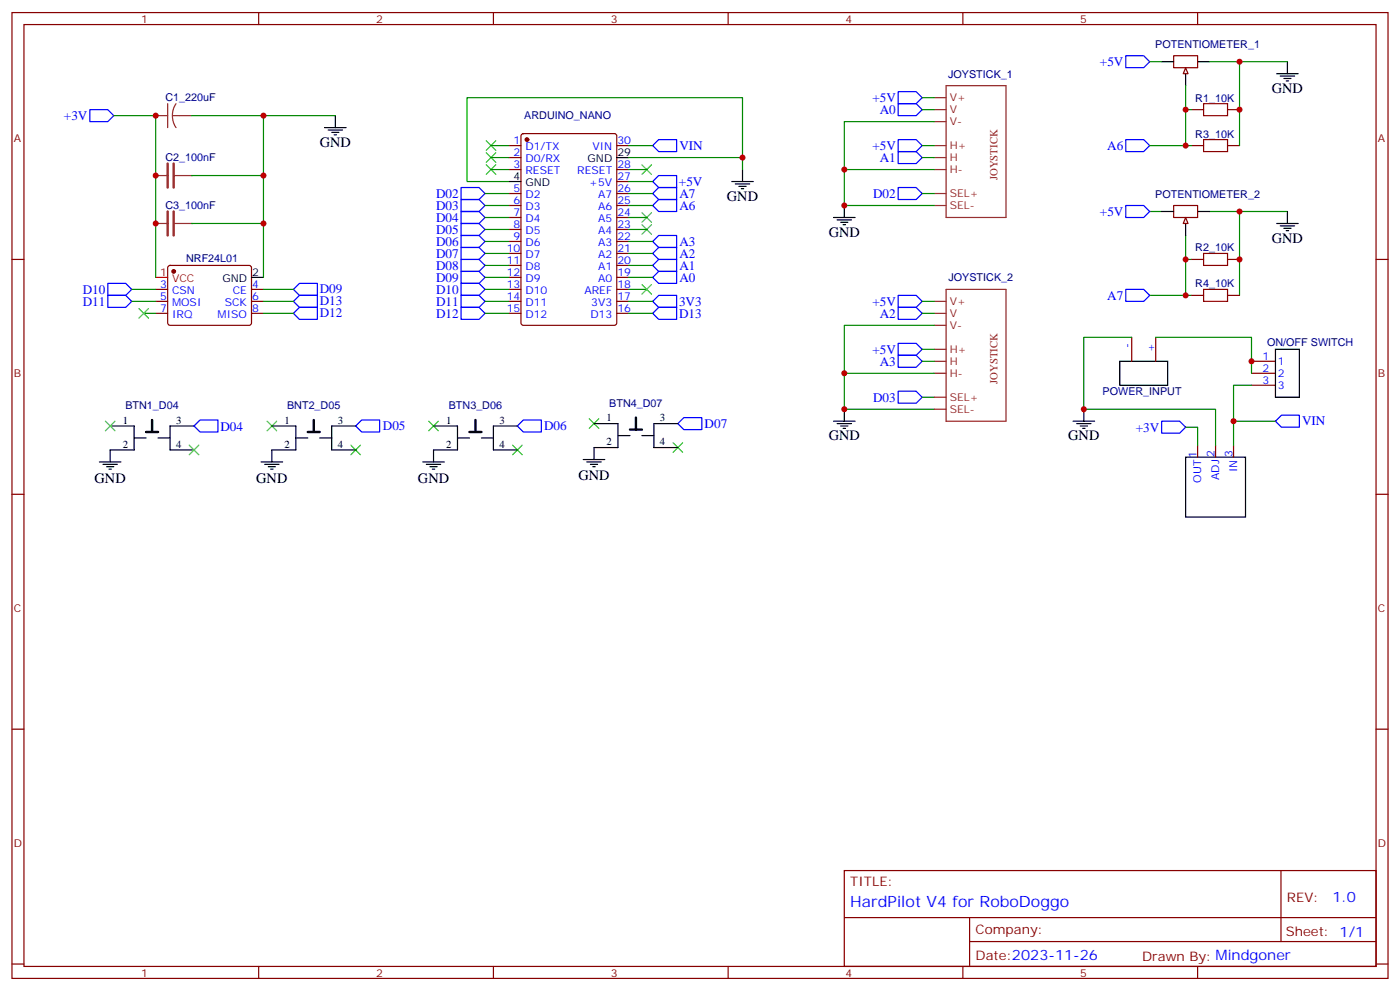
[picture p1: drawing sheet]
<svg xmlns="http://www.w3.org/2000/svg" width="412mm" height="292mm" viewBox="0 0 412 292" stroke-linecap="round" stroke-linejoin="round" font-family="sans-serif">
<g fill="none" stroke="#870000" stroke-width=".35">
<path d="M3.5 3.7h405.4v284.3h-405.4zM7.1 7.2h398.2v277.3h-398.2zM76.2 3.7v3.5M145.3 3.7v3.5M214.5 3.7v3.5M283.6 3.7v3.5M352.8 3.7v3.5M153.7 39.5l.5-.2h26.8l.6 .5 .1 55.3-.5 .6-27 .1-.7-.5v-55.3zM149.9 42.9h3.6M149.9 46.4h3.6M149.9 49.9h3.6M149.9 57h3.6"/>
<path d="M181.7 42.9h3.5M181.7 49.9h3.5M181.7 57h3.5M181.7 53.4h3.5M3.5 76.4h3.6M49.6 78.3l.5-.2h23.3l.5 .2 .2 .5-.1 16.5-.6 .5-23.6-.1-.4-.6v-16.3zM149.9 60.5h3.6M149.9 64h3.6M149.9 67.6h3.6M149.9 71.1h3.6M149.9 74.6h3.6M149.9 78.1h3.6"/>
<path d="M181.7 60.5h3.5M181.7 64h3.5M181.7 67.6h3.5M181.7 71.1h3.5M181.7 74.6h3.5M181.7 78.1h3.5M405.3 76.4h3.6M45.9 85.2h3.5M45.9 88.7h3.5M45.9 92.3h3.5M74.1 85.2h3.5M74.1 88.7h3.5"/>
<path d="M74.1 92.3h3.5M149.9 81.7h3.6M149.9 85.2h3.6M149.9 88.7h3.6M149.9 92.3h3.6M181.7 81.7h3.5M181.7 85.2h3.5M181.7 88.7h3.5M181.7 92.3h3.5M3.5 145.5h3.6M405.3 145.5h3.6M3.5 214.7h3.6"/>
<path d="M405.3 214.7h3.6M248.7 256.3h156.6v28.2h-156.6zM377.3 256.3v20.9M248.7 270.1h156.5M285.6 277.2h119.6M285.6 270.1v14.2M3.5 283.8h3.6M76.2 284.5v3.5M145.3 284.5v3.5M214.5 284.5v3.5M283.6 284.5v3.5M352.8 284.5v3.5"/>
<path d="M405.3 283.8h3.6"/>
</g>
<g fill="#870000" stroke="#870000" stroke-width=".35">
<circle cx="155.2" cy="41.1" r=".53"/>
<circle cx="51.2" cy="79.9" r=".53"/>
</g>
<g fill="none" stroke="#000" stroke-width=".35">
<path d="M149.9 53.4h3.6M181.7 46.4h3.5M215.5 53.4h6.4M216.6 54.2h4.2M217.7 54.9h2.1M218.4 55.6h.7M218.7 49.9v3.5M74.1 81.7h3.5M245.5 124h6.4M246.6 124.7h4.2M247.6 125.4h2.2M248.4 126.1h.7"/>
<path d="M248.7 120.5v3.5"/>
</g>
<path d="M45.9 81.7h3.5" fill="none" stroke="#f00" stroke-width=".35"/>
<g fill="none" stroke="#8c2424" stroke-width=".35">
<path d="M275.2 28.8h3.5M275.2 32.3h3.5M275.2 35.8h3.5M278.7 25.2h17.6v38.8h-17.6zM275.2 42.9h3.5M275.2 46.4h3.5M275.2 49.9h3.5M275.2 57h3.5M45.9 65.8h3.5M51.2 65.8h5.2M275.2 60.5h3.5M275.2 88.7h3.5"/>
<path d="M275.2 92.3h3.5M275.2 95.8h3.5M278.7 85.2h17.6v38.8h-17.6zM275.2 102.8h3.5M275.2 106.4h3.5M275.2 109.9h3.5M275.2 116.9h3.5M275.2 120.5h3.5"/>
</g>
<g fill="none" stroke="#00f" stroke-width=".35">
<path d="M264.6 27h5.3l1.7 1.8-1.7 1.7h-5.3zM264.6 30.5h5.3l1.7 1.8-1.7 1.7h-5.3zM135.8 55.2h5.3l1.8 1.8-1.8 1.7h-5.3zM135.8 58.7h5.3l1.8 1.8-1.8 1.8h-5.3zM192.3 42.9l1.7-1.8h5.3v3.5h-5.3zM192.3 57l1.7-1.8h5.3v3.5h-5.3zM192.3 53.4l1.7-1.7h5.3v3.5h-5.3zM264.6 41.1h5.3l1.7 1.8-1.7 1.7h-5.3zM264.6 44.6h5.3l1.7 1.8-1.7 1.8h-5.3zM264.6 55.2h5.3l1.7 1.8-1.7 1.7h-5.3zM135.8 62.3h5.3l1.8 1.7-1.8 1.8h-5.3zM135.8 65.8h5.3l1.8 1.8-1.8 1.7h-5.3z"/>
<path d="M135.8 69.3h5.3l1.8 1.8-1.8 1.7h-5.3zM135.8 72.8h5.3l1.8 1.8-1.8 1.8h-5.3zM135.8 76.4h5.3l1.8 1.7-1.8 1.8h-5.3zM135.8 79.9h5.3l1.8 1.8-1.8 1.7h-5.3zM192.3 78.1l1.7-1.7h5.3v3.5h-5.3zM192.3 74.6l1.7-1.8h5.3v3.6h-5.3zM192.3 71.1l1.7-1.8h5.3v3.5h-5.3zM192.3 60.5l1.7-1.8h5.3v3.6h-5.3zM135.8 83.4h5.3l1.8 1.8-1.8 1.8h-5.3zM135.8 87h5.3l1.8 1.7-1.8 1.8h-5.3zM135.8 90.5h5.3l1.8 1.8-1.8 1.7h-5.3zM192.3 92.3l1.7-1.8h5.3v3.5h-5.3z"/>
<path d="M192.3 88.7l1.7-1.7h5.3v3.5h-5.3zM192.3 81.7l1.7-1.8h5.3v3.5h-5.3zM264.6 87h5.3l1.7 1.7-1.7 1.8h-5.3zM264.6 90.5h5.3l1.7 1.8-1.7 1.7h-5.3zM264.6 101.1h5.3l1.7 1.7-1.7 1.8h-5.3zM264.6 104.6h5.3l1.7 1.8-1.7 1.7h-5.3zM264.6 115.2h5.3l1.7 1.7-1.7 1.8h-5.3z"/>
</g>
<g fill="none" stroke="#008700" stroke-width=".35">
<path d="M271.6 28.8h3.6M271.6 32.3h3.6M275.2 35.8h-26.5v24.7h26.5M142.9 57h7M144.6 42.9h5.3M144.6 49.9h5.3M144.6 46.4h5.3M185.2 46.4h33.5v3.5M185.2 57h7.1M185.2 42.9h7.1M185.2 53.4h7.1M185.2 49.9h5.3"/>
<path d="M218.7 46.4v-17.6h-81.1v24.6h12.3M248.7 49.9h26.5M271.6 57h3.6M271.6 42.9h3.6M271.6 46.4h3.6M142.9 60.5h7M142.9 64h7M142.9 67.6h7M142.9 71.1h7M142.9 74.6h7M142.9 78.1h7M185.2 60.5h7.1"/>
<path d="M185.2 64h5.3M185.2 67.6h5.3M185.2 71.1h7.1M185.2 74.6h7.1M185.2 78.1h7.1M142.9 81.7h7M142.9 85.2h7M142.9 88.7h7M142.9 92.3h7M185.2 81.7h7.1M185.2 85.2h5.3M185.2 88.7h7.1"/>
<path d="M185.2 92.3h7.1M271.6 88.7h3.6M271.6 92.3h3.6M275.2 95.8h-26.5v24.7h26.5M248.7 109.9h26.5M271.6 102.8h3.6M271.6 106.4h3.6M271.6 116.9h3.6"/>
</g>
<g fill="none" stroke="#3c3" stroke-width=".35">
<path d="M143.2 48.5l2.8 2.8M143.2 45l2.8 2.8M143.2 41.5l2.8 2.8M146 48.5l-2.8 2.8M146 45l-2.8 2.8M146 41.5l-2.8 2.8M189.1 48.5l2.8 2.8M191.9 48.5l-2.8 2.8M189.1 62.6l2.8 2.8M189.1 66.1l2.8 2.9M191.9 62.6l-2.8 2.8M191.9 66.1l-2.8 2.9"/>
<path d="M189.1 83.8l2.8 2.8M191.9 83.8l-2.8 2.8"/>
</g>
<path d="M49.4 62.3v7M51.2 62.3v7" fill="none" stroke="#8c2424" stroke-width=".71"/>
<g fill="#8c2424">
<circle cx="45.9" cy="65.8" r=".18"/>
<circle cx="56.4" cy="65.8" r=".18"/>
</g>
<path d="M45.9 51.7h3.5M51.2 51.7h5.2" fill="none" stroke="#8c2424" stroke-width=".35"/>
<path d="M49.4 48.2v7M51.2 48.2v7" fill="none" stroke="#8c2424" stroke-width=".71"/>
<g fill="#8c2424">
<circle cx="45.9" cy="51.7" r=".18"/>
<circle cx="56.4" cy="51.7" r=".18"/>
</g>
<path d="M45.9 34h3.5M49.4 30.5v7.1M50.8 34l.2 1.9 .9 1.7M50.8 34h5.6M51.9 30.5l-.9 1.7-.2 1.8" fill="none" stroke="#8c2424" stroke-width=".35"/>
<g fill="none" stroke="#00f" stroke-width=".35">
<path d="M331.6 16.4h5.3l1.8 1.8-1.8 1.7h-5.3zM26.5 32.3h5.2l1.8 1.7-1.8 1.8h-5.2zM31.7 83.4h5.3l1.8 1.8-1.8 1.8h-5.3zM31.7 87h5.3l1.8 1.7-1.8 1.8h-5.3zM86.4 85.2l1.8-1.8h5.3v3.6h-5.3zM86.4 92.3l1.8-1.8h5.3v3.5h-5.3zM88.2 87h5.3v3.5h-5.3l-1.8-1.8zM57.1 125.4l1.8-1.8h5.3v3.6h-5.3zM104.8 125.4l1.7-1.8h5.3v3.6h-5.3zM152.4 125.4l1.8-1.8h5.3v3.6h-5.3zM199.7 124.7l1.7-1.8h5.3v3.6h-5.3zM342.2 124h5.3l1.7 1.8-1.7 1.7h-5.3z"/>
<path d="M377.5 122.2h5.3v3.6h-5.3l-1.8-1.8z"/>
</g>
<g fill="none" stroke="#008700" stroke-width=".35">
<path d="M33.5 34h12.4v47.7M56.4 34h42.4M77.6 34v17.7h-21.2M77.6 51.7v14.1h-21.2M77.6 65.8v15.9M38.8 85.2h7.1M38.8 88.7h7.1M42.3 92.3h3.6M77.6 92.3h8.8M77.6 85.2h8.8M77.6 88.7h8.8M333.4 99.3h-14.1v21.2h38.8v10.6"/>
<path d="M340.4 99.3h28.3v10.6M368.7 113.4h-5.3v17.7M349.2 125.8h3.6v5.3M363.4 124h12.3"/>
</g>
<g fill="none" stroke="#000" stroke-width=".35">
<path d="M342.2 18.2h3.5M352.8 18.2h3.5M95.6 37.6h6.4M96.7 38.3h4.2M97.7 39h2.1M98.4 39.7h.7M98.8 34v3.6M349.2 21.7v3.5M245.5 64h6.4M246.6 64.7h4.2M247.6 65.4h2.2M248.4 66.1h.7"/>
<path d="M248.7 60.5v3.5M329.8 106.4h14.2v7h-14.2zM375.7 102.8h7.1v14.1h-7.1zM29.3 136h6.3M30.3 136.7h4.3M31.4 137.4h2.1M32.1 138.1h.7M32.5 125.4h7v7.1h-7v3.5M39.5 128.9h3.5M46.6 128.9h3.5M57.1 125.4h-7v7.1h7M76.9 136h6.4"/>
<path d="M78 136.7h4.2M79 137.4h2.1M79.7 138.1h.7M80.1 125.4h7v7.1h-7v3.5M87.1 128.9h3.6M94.2 128.9h3.5M104.8 125.4h-7.1v7.1h7.1M124.5 136h6.4M125.6 136.7h4.2M126.6 137.4h2.2M127.4 138.1h.7M127.7 125.4h7.1v7.1h-7.1v3.5"/>
<path d="M134.8 128.9h3.5M141.8 128.9h3.5M152.4 125.4h-7.1v7.1h7.1M171.8 135.3h6.4M172.9 136h4.2M173.9 136.7h2.1M174.6 137.4h.7M175 124.7h7v7.1h-7v3.5M182 128.2h3.6M189.1 128.2h3.5M199.7 124.7h-7.1v7.1h7.1M316.1 124h6.3"/>
<path d="M317.1 124.7h4.3M318.2 125.4h2.1M318.9 126.1h.7M319.3 120.5v3.5M349.2 134.6h17.7v17.6h-17.7z"/>
</g>
<g fill="none" stroke="#3c3" stroke-width=".35">
<path d="M40.9 90.8l2.8 2.9M43.7 90.8l-2.8 2.9M31 124l2.9 2.8M33.9 124l-2.9 2.8M55.7 131.1l2.9 2.8M58.6 131.1l-2.9 2.8M78.7 124l2.8 2.8M81.5 124l-2.8 2.8M103.4 131.1l2.8 2.8M106.2 131.1l-2.8 2.8M126.3 124l2.8 2.8M129.1 124l-2.8 2.8"/>
<path d="M151 131.1l2.8 2.8M153.8 131.1l-2.8 2.8M173.6 123.3l2.8 2.8M176.4 123.3l-2.8 2.8M198.3 130.4l2.8 2.8M201.1 130.4l-2.8 2.8"/>
</g>
<path d="M345.7 16.4h7.1v3.5h-7.1zM333.4 99.3v7.1M340.4 99.3v7.1M368.7 106.4h7M368.7 109.9h7M368.7 113.4h7M352.8 131.1v3.5M358.1 131.1v3.5M363.4 131.1v3.5" fill="none" stroke="#870000" stroke-width=".35"/>
<path d="M43 127.2h3.6M44.8 123.6v3.6M90.7 127.2h3.5M92.4 123.6v3.6M138.3 127.2h3.5M140.1 123.6v3.6M185.6 126.5h3.5M187.3 122.9v3.6" fill="none" stroke="#000" stroke-width=".71"/>
<path d="M349.2 19.9l.8 1.8h-1.5z" fill="#f0f0f0" stroke="#870000" stroke-width=".35"/>
<g fill="none" stroke="#000" stroke-width=".35">
<path d="M379.2 18.2v3.5M376.1 21.7h6.3M377.1 22.4h4.3M378.2 23.1h2.1M378.9 23.8h.7M342.2 62.3h3.5M349.2 65.8v3.5M352.8 62.3h3.5M376.1 65.8h6.3M377.1 66.5h4.3M378.2 67.2h2.1M378.9 67.9h.7"/>
<path d="M379.2 62.3v3.5"/>
</g>
<path d="M351 32.3h3.5M361.6 32.3h3.5M351 42.9h3.5M361.6 42.9h3.5M345.7 60.5h7.1v3.5h-7.1zM351 76.4h3.5M361.6 76.4h3.5M351 87h3.5M361.6 87h3.5" fill="none" stroke="#870000" stroke-width=".35"/>
<path d="M354.5 30.5h7.1v3.5h-7.1zM354.5 41.1h7.1v3.5h-7.1zM354.5 74.6h7.1v3.5h-7.1zM354.5 85.2h7.1v3.5h-7.1z" fill="none" stroke="#a10000" stroke-width=".35"/>
<path d="M338.7 18.2h3.5M356.3 18.2h22.9M365.1 18.2v24.7M349.2 25.2v7.1h1.8M349.2 32.3v10.6h1.8M338.7 42.9h10.5M338.7 62.3h3.5M349.2 76.4v10.6h1.8M349.2 69.3v7.1h1.8M356.3 62.3h22.9M365.1 62.3v24.7M338.7 87h10.5" fill="none" stroke="#008700" stroke-width=".35"/>
<path d="M331.6 41.1h5.3l1.8 1.8-1.8 1.7h-5.3zM331.6 85.2h5.3l1.8 1.8-1.8 1.7h-5.3z" fill="none" stroke="#00f" stroke-width=".35"/>
<path d="M349.2 64l.8 1.8h-1.5z" fill="#f0f0f0" stroke="#870000" stroke-width=".35"/>
<path d="M331.6 60.5h5.3l1.8 1.8-1.8 1.7h-5.3z" fill="none" stroke="#00f" stroke-width=".35"/>
<g fill="#c00">
<circle cx="248.7" cy="49.9" r=".88"/>
<circle cx="248.7" cy="120.5" r=".88"/>
<circle cx="248.7" cy="109.9" r=".88"/>
<circle cx="218.7" cy="46.4" r=".88"/>
<circle cx="45.9" cy="34" r=".88"/>
<circle cx="45.9" cy="51.7" r=".88"/>
<circle cx="45.9" cy="65.8" r=".88"/>
<circle cx="77.6" cy="34" r=".88"/>
<circle cx="77.6" cy="51.7" r=".88"/>
<circle cx="77.6" cy="65.8" r=".88"/>
<circle cx="248.7" cy="60.5" r=".88"/>
<circle cx="363.4" cy="124" r=".88"/>
<circle cx="319.3" cy="120.5" r=".88"/>
<circle cx="368.7" cy="106.4" r=".88"/>
<circle cx="349.3" cy="32.3" r=".88"/>
<circle cx="365.1" cy="18.2" r=".88"/>
<circle cx="365.1" cy="32.3" r=".88"/>
<circle cx="349.3" cy="42.9" r=".88"/>
<circle cx="349.3" cy="87" r=".88"/>
<circle cx="365.1" cy="76.4" r=".88"/>
<circle cx="365.1" cy="62.3" r=".88"/>
<circle cx="349.3" cy="76.4" r=".88"/>
</g>
<text font-size="4.6" fill="#00f" x="250.5" y="266.9">HardPilot V4 for RoboDoggo</text>
<g font-size="4.2">
<text x="374.6" y="27.3">GND</text>
<text x="94.2" y="43.2">GND</text>
<text x="214.1" y="59.1">GND</text>
<text x="244.1" y="69.7">GND</text>
<text x="374.6" y="71.4">GND</text>
<text x="244.1" y="129.6">GND</text>
<text x="314.7" y="129.6">GND</text>
<text x="27.9" y="142.1">GND</text>
<text x="75.5" y="142.1">GND</text>
<text x="123.1" y="142.1">GND</text>
<text x="170.4" y="141.4">GND</text>
</g>
<text font-size="4.2" fill="#00f" x="392.5" y="265.6">1.0</text>
<g font-size="3.9" fill="#00f">
<text x="324" y="19.4">+5V</text>
<text x="18.8" y="35.3">+3V</text>
<text x="257" y="30">+5V</text>
<text x="259.1" y="33.5">A0</text>
<text x="200.1" y="44.2">VIN</text>
<text x="257" y="44.1">+5V</text>
<text x="259.1" y="47.7">A1</text>
<text x="326.2" y="44.1">A6</text>
<text x="128.4" y="58.2">D02</text>
<text x="200" y="54.8">+5V</text>
<text x="200.2" y="58.3">A7</text>
<text x="257.2" y="58.2">D02</text>
<text x="128.4" y="61.7">D03</text>
<text x="128.4" y="65.3">D04</text>
<text x="200.2" y="61.9">A6</text>
<text x="324" y="63.5">+5V</text>
<text x="128.4" y="68.8">D05</text>
<text x="128.4" y="72.3">D06</text>
<text x="128.4" y="75.8">D07</text>
<text x="200.2" y="76">A2</text>
<text x="200.2" y="72.4">A3</text>
<text x="128.4" y="79.4">D08</text>
<text x="128.4" y="82.9">D09</text>
<text x="200.2" y="83">A0</text>
<text x="200.2" y="79.5">A1</text>
<text x="24.4" y="86.5">D10</text>
<text x="24.4" y="90">D11</text>
<text x="94.2" y="86.4">D09</text>
<text x="94.2" y="89.9">D13</text>
<text x="128.4" y="86.4">D10</text>
<text x="128.4" y="90">D11</text>
<text x="257" y="90">+5V</text>
<text x="326.2" y="88.2">A7</text>
<text x="94.2" y="93.5">D12</text>
<text x="128.4" y="93.5">D12</text>
<text x="200" y="93.6">D13</text>
<text x="200" y="90">3V3</text>
<text x="259.1" y="93.5">A2</text>
<text x="257" y="104.1">+5V</text>
<text x="259.1" y="107.6">A3</text>
<text x="257.2" y="118.2">D03</text>
<text x="383.5" y="125.2">VIN</text>
<text x="64.9" y="126.8">D04</text>
<text x="112.8" y="126.7">D05</text>
<text x="160.3" y="126.7">D06</text>
<text x="207.5" y="126">D07</text>
<text x="334.6" y="127">+3V</text>
</g>
<g font-size="3.9" fill="#800">
<text x="250.5" y="260.9">TITLE:</text>
<text x="379.1" y="265.6">REV:</text>
<text x="287.4" y="275.1">Company:</text>
<text x="378.7" y="275.7">Sheet: 1/1</text>
<text x="287.4" y="282.8">Date:2023-11-26</text>
<text x="336.4" y="282.8">Drawn By: Mindgoner</text>
</g>
<g font-size="3.2" fill="#800">
<text x="41.6" y="6.7">1</text>
<text x="110.8" y="6.7">2</text>
<text x="179.9" y="6.7">3</text>
<text x="249.1" y="6.7">4</text>
<text x="318.2" y="6.7">5</text>
<text x="4.1" y="41.8">A</text>
<text x="405.9" y="41.8">A</text>
<text x="4.1" y="110.9">B</text>
<text x="405.9" y="110.9">B</text>
<text x="4.1" y="180.1">C</text>
<text x="405.9" y="180.1">C</text>
<text x="4.1" y="249.2">D</text>
<text x="405.9" y="249.2">D</text>
<text x="41.6" y="287.5">1</text>
<text x="110.8" y="287.5">2</text>
<text x="179.9" y="287.5">3</text>
<text x="249.1" y="287.5">4</text>
<text x="318.2" y="287.5">5</text>
</g>
<g font-size="3.2" fill="#000080">
<text x="340.3" y="14.1">POTENTIOMETER_1</text>
<text x="279.3" y="22.8">JOYSTICK_1</text>
<text x="48.8" y="29.8">C1_220uF</text>
<text x="352.1" y="29.9">R1_10K</text>
<text x="154.4" y="35.2">ARDUINO_NANO</text>
<text x="352.1" y="40.5">R3_10K</text>
<text x="48.8" y="47.4">C2_100nF</text>
<text x="340.3" y="58.1">POTENTIOMETER_2</text>
<text x="48.8" y="61.6">C3_100nF</text>
<text x="54.8" y="77.1">NRF24L01</text>
<text x="352.1" y="74">R2_10K</text>
<text x="279.4" y="82.8">JOYSTICK_2</text>
<text x="352.1" y="84.6">R4_10K</text>
<text x="373.3" y="101.8">ON/OFF SWITCH</text>
<text x="179.5" y="119.8">BTN4_D07</text>
<text x="324.8" y="116.4">POWER_INPUT</text>
<text x="36.9" y="120.5">BTN1_D04</text>
<text x="84.6" y="120.5">BNT2_D05</text>
<text x="132.2" y="120.5">BTN3_D06</text>
</g>
<g font-size="3.2" fill="#8d2323">
<text x="279.8" y="29.8">V+</text>
<text x="279.8" y="33.3">V</text>
<text x="279.8" y="36.9">V-</text>
<text x="279.8" y="43.9">H+</text>
<text x="279.8" y="47.4">H</text>
<text x="279.8" y="51">H-</text>
<text x="293.9" y="53.1" transform="rotate(-90 293.9 53.1)">JOYSTICK</text>
<text x="279.8" y="58">SEL+</text>
<text x="279.8" y="61.6">SEL-</text>
<text x="279.8" y="89.8">V+</text>
<text x="279.8" y="93.3">V</text>
<text x="279.8" y="96.8">V-</text>
<text x="279.8" y="103.9">H+</text>
<text x="279.8" y="107.4">H</text>
<text x="279.8" y="110.9">H-</text>
<text x="293.9" y="113.1" transform="rotate(-90 293.9 113.1)">JOYSTICK</text>
<text x="279.8" y="118">SEL+</text>
<text x="279.8" y="121.5">SEL-</text>
</g>
<g font-size="3.2" fill="#00f">
<text x="151.3" y="42.5">1</text>
<text x="151.3" y="46">2</text>
<text x="154.8" y="44.3">D1/TX</text>
<text x="154.8" y="47.8">D0/RX</text>
<text x="174.5" y="44.3">VIN</text>
<text x="181.9" y="42.5">30</text>
<text x="151.3" y="49.6">3</text>
<text x="154.8" y="51.3">RESET</text>
<text x="170" y="51.3">RESET</text>
<text x="181.9" y="53.1">27</text>
<text x="181.9" y="49.6">28</text>
<text x="151.3" y="56.6">5</text>
<text x="154.8" y="58.4">D2</text>
<text x="173.6" y="54.9">+5V</text>
<text x="176.2" y="58.4">A7</text>
<text x="181.9" y="56.6">26</text>
<text x="151.3" y="60.1">6</text>
<text x="151.3" y="63.7">7</text>
<text x="154.8" y="61.9">D3</text>
<text x="154.8" y="65.4">D4</text>
<text x="176.2" y="65.4">A5</text>
<text x="176.2" y="61.9">A6</text>
<text x="181.9" y="63.7">24</text>
<text x="181.9" y="60.1">25</text>
<text x="151.3" y="67.2">8</text>
<text x="151.3" y="70.7">9</text>
<text x="154.8" y="69">D5</text>
<text x="176.2" y="69">A4</text>
<text x="181.9" y="70.7">22</text>
<text x="181.9" y="67.2">23</text>
<text x="149.2" y="74.3">10</text>
<text x="149.2" y="77.8">11</text>
<text x="154.8" y="72.5">D6</text>
<text x="154.8" y="76">D7</text>
<text x="176.2" y="76">A2</text>
<text x="176.2" y="72.5">A3</text>
<text x="181.9" y="77.8">20</text>
<text x="181.9" y="74.3">21</text>
<text x="149.2" y="81.3">12</text>
<text x="154.8" y="79.6">D8</text>
<text x="154.8" y="83.1">D9</text>
<text x="176.2" y="83.1">A0</text>
<text x="176.2" y="79.6">A1</text>
<text x="181.9" y="81.3">19</text>
<text x="47.2" y="84.8">3</text>
<text x="47.2" y="88.4">5</text>
<text x="50.7" y="86.6">CSN</text>
<text x="68.6" y="86.6">CE</text>
<text x="74.3" y="88.4">6</text>
<text x="74.3" y="84.8">4</text>
<text x="149.2" y="84.8">13</text>
<text x="149.2" y="88.4">14</text>
<text x="154.8" y="86.6">D10</text>
<text x="172.2" y="86.6">AREF</text>
<text x="181.9" y="88.4">17</text>
<text x="181.9" y="84.8">18</text>
<text x="47.2" y="91.9">7</text>
<text x="50.7" y="90.1">MOSI</text>
<text x="50.7" y="93.7">IRQ</text>
<text x="64.1" y="93.7">MISO</text>
<text x="66.2" y="90.1">SCK</text>
<text x="74.3" y="91.9">8</text>
<text x="149.2" y="91.9">15</text>
<text x="154.8" y="90.1">D11</text>
<text x="154.8" y="93.7">D12</text>
<text x="173.9" y="93.7">D13</text>
<text x="174.2" y="90.1">3V3</text>
<text x="181.9" y="91.9">16</text>
<text x="333" y="102.5" transform="rotate(-90 333 102.5)">-</text>
<text x="340.1" y="103.7" transform="rotate(-90 340.1 103.7)">+</text>
<text x="371.9" y="106">1</text>
<text x="376.4" y="107.4">1</text>
<text x="371.9" y="109.5">2</text>
<text x="371.9" y="113.1">3</text>
<text x="376.4" y="110.9">2</text>
<text x="376.4" y="114.5">3</text>
<text x="352.4" y="134.9" transform="rotate(-90 352.4 134.9)">1</text>
<text x="357.7" y="134.6" transform="rotate(-90 357.7 134.6)">2</text>
<text x="363" y="134.6" transform="rotate(-90 363 134.6)">3</text>
<text x="353.8" y="142.1" transform="rotate(-90 353.8 142.1)">OUT</text>
<text x="359.1" y="141.3" transform="rotate(-90 359.1 141.3)">ADJ</text>
<text x="364.4" y="139" transform="rotate(-90 364.4 139)">IN</text>
</g>
<g font-size="3.2">
<text x="173.1" y="47.8">GND</text>
<text x="181.9" y="46">29</text>
<text x="151.3" y="53.1">4</text>
<text x="154.8" y="54.9">GND</text>
<text x="65.5" y="83.1">GND</text>
<text x="74.3" y="81.3">2</text>
<text x="36.2" y="124.7">1</text>
<text x="51.9" y="124.7">3</text>
<text x="83.8" y="124.7">1</text>
<text x="99.5" y="124.7">3</text>
<text x="131.4" y="124.7">1</text>
<text x="147.1" y="124.7">3</text>
<text x="178.7" y="124">1</text>
<text x="194.4" y="124">3</text>
<text x="36.2" y="131.8">2</text>
<text x="51.9" y="131.8">4</text>
<text x="83.8" y="131.8">2</text>
<text x="99.5" y="131.8">4</text>
<text x="131.4" y="131.8">2</text>
<text x="147.1" y="131.8">4</text>
<text x="178.7" y="131.1">2</text>
<text x="194.4" y="131.1">4</text>
</g>
<g font-size="3.2" fill="#f00">
<text x="47.2" y="81.3">1</text>
<text x="50.7" y="83.1">VCC</text>
</g>
</svg>
